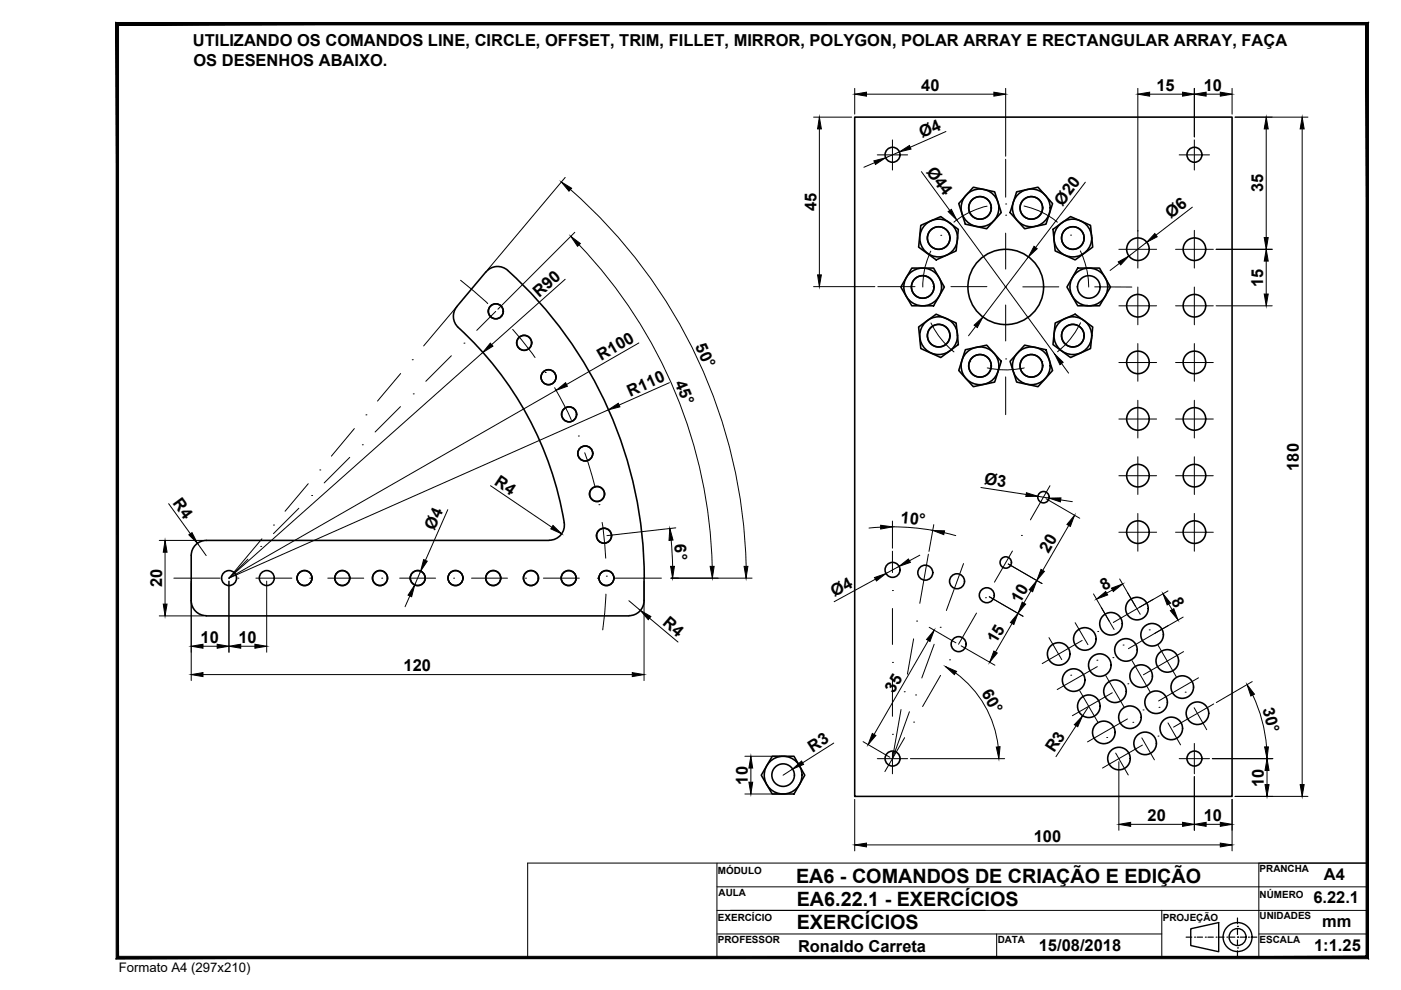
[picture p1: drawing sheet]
<svg xmlns="http://www.w3.org/2000/svg" width="297mm" height="210mm" viewBox="0 0 297 210" stroke-linecap="round" stroke-linejoin="round" font-family="sans-serif">
<!-- layer: contorno -->
<g fill="none" stroke="#000" stroke-width=".34">
<path d="M181.2 24.8h80v144.1h-80zM206.4 39.7l4.5 1 1.4 4.4-3.1 3.4-4.5-1-1.4-4.3zM103 57.6l-6.2 7.4M103.1 57.6a3.2 3.2 0 0 1 4.6-.3 88 88 0 0 1 28.9 65.3M193.3 56.8h4.6l2.3 4.1-2.3 3.9h-4.6l-2.3-3.9zM195.2 47.8l4.3-1.9 3.7 2.7-.5 4.6-4.2 1.9-3.7-2.7zM215.5 40.7l4.6-1 3.1 3.5-1.4 4.3-4.6 1-3-3.4zM223.3 48.6l3.7-2.7 4.2 1.9 .5 4.6-3.7 2.7-4.3-1.9zM228.5 56.8h4.6l2.3 4.1-2.3 3.9h-4.6l-2.3-3.9zM96.9 65a3.2 3.2 0 0 0 .3 4.4 71.6 71.6 0 0 1 22.5 41.9 3.2 3.2 0 0 1-3.2 3.2M194.8 69.3l3.7-2.7 4.2 1.9 .5 4.6-3.7 2.7-4.3-1.9zM204.7 74.2l4.5-1 3.1 3.4-1.4 4.4-4.5 1-3.1-3.4z"/>
<path d="M217.2 73.2l4.6 1 1.4 4.4-3.1 3.4-4.6-1-1.3-4.4zM223.7 68.5l4.3-1.9 3.7 2.7-.5 4.6-4.2 1.9-3.7-2.7zM116.4 114.6h-72.7a3.2 3.2 0 0 0-3.2 3.2v9.6a3.2 3.2 0 0 0 3.2 3.1M43.7 130.6h89.6M136.6 122.6v4.7a3.2 3.2 0 0 1-3.2 3.2M163.7 160.3h4.6l2.3 4.1-2.3 3.9h-4.6l-2.3-3.9z"/>
<circle cx="189.2" cy="32.8" r="1.59"/>
<circle cx="253.2" cy="32.8" r="1.59"/>
<circle cx="199" cy="50.5" r="4"/>
<circle cx="199" cy="50.5" r="2.39"/>
<circle cx="207.8" cy="44.1" r="4"/>
<circle cx="207.8" cy="44.1" r="2.39"/>
<circle cx="218.7" cy="44.1" r="4"/>
<circle cx="218.7" cy="44.1" r="2.39"/>
<circle cx="227.5" cy="50.5" r="4"/>
<circle cx="227.5" cy="50.5" r="2.39"/>
<circle cx="241.3" cy="52.8" r="2.39"/>
<circle cx="253.2" cy="52.8" r="2.39"/>
<circle cx="105.1" cy="66" r="1.59"/>
<circle cx="111.1" cy="72.7" r="1.59"/>
<circle cx="116.3" cy="80" r="1.59"/>
<circle cx="195.6" cy="60.8" r="4"/>
<circle cx="195.6" cy="60.8" r="2.39"/>
<circle cx="199" cy="71.2" r="4"/>
<circle cx="199" cy="71.2" r="2.39"/>
<circle cx="207.8" cy="77.6" r="4"/>
<circle cx="207.8" cy="77.6" r="2.39"/>
<circle cx="213.3" cy="60.8" r="8"/>
<circle cx="218.7" cy="77.6" r="4"/>
<circle cx="218.7" cy="77.6" r="2.39"/>
<circle cx="227.5" cy="71.2" r="4"/>
<circle cx="227.5" cy="71.2" r="2.39"/>
<circle cx="230.9" cy="60.8" r="4"/>
<circle cx="230.9" cy="60.8" r="2.39"/>
<circle cx="241.3" cy="76.8" r="2.39"/>
<circle cx="241.3" cy="64.8" r="2.39"/>
<circle cx="253.2" cy="64.8" r="2.39"/>
<circle cx="253.2" cy="76.8" r="2.39"/>
<circle cx="120.7" cy="87.8" r="1.59"/>
<circle cx="124.1" cy="96.1" r="1.59"/>
<circle cx="241.3" cy="88.8" r="2.39"/>
<circle cx="253.2" cy="88.8" r="2.39"/>
<circle cx="126.6" cy="104.7" r="1.59"/>
<circle cx="128.1" cy="113.6" r="1.59"/>
<circle cx="213.2" cy="119.3" r="1.21"/>
<circle cx="221.2" cy="105.4" r="1.21"/>
<circle cx="241.3" cy="100.8" r="2.39"/>
<circle cx="241.3" cy="112.8" r="2.39"/>
<circle cx="253.2" cy="100.8" r="2.39"/>
<circle cx="253.2" cy="112.8" r="2.39"/>
<circle cx="48.6" cy="122.6" r="1.59"/>
<circle cx="56.6" cy="122.6" r="1.59"/>
<circle cx="64.6" cy="122.6" r="1.59"/>
<circle cx="72.6" cy="122.6" r="1.59"/>
<circle cx="80.6" cy="122.6" r="1.59"/>
<circle cx="88.6" cy="122.6" r="1.59"/>
<circle cx="96.6" cy="122.6" r="1.59"/>
<circle cx="104.6" cy="122.6" r="1.59"/>
<circle cx="112.6" cy="122.6" r="1.59"/>
<circle cx="120.6" cy="122.6" r="1.59"/>
<circle cx="128.6" cy="122.6" r="1.59"/>
<circle cx="189.2" cy="120.8" r="1.59"/>
<circle cx="196.2" cy="121.4" r="1.59"/>
<circle cx="202.9" cy="123.2" r="1.59"/>
<circle cx="203.2" cy="136.6" r="1.59"/>
<circle cx="209.2" cy="126.2" r="1.59"/>
<circle cx="224.5" cy="138.6" r="2.39"/>
<circle cx="230" cy="135.5" r="2.39"/>
<circle cx="235.5" cy="132.3" r="2.39"/>
<circle cx="238.7" cy="137.8" r="2.39"/>
<circle cx="241.1" cy="129" r="2.39"/>
<circle cx="244.3" cy="134.6" r="2.39"/>
<circle cx="227.6" cy="144.2" r="2.39"/>
<circle cx="230.9" cy="149.7" r="2.39"/>
<circle cx="233.2" cy="141" r="2.39"/>
<circle cx="234" cy="155.3" r="2.39"/>
<circle cx="236.4" cy="146.6" r="2.39"/>
<circle cx="239.6" cy="152.1" r="2.39"/>
<circle cx="241.9" cy="143.3" r="2.39"/>
<circle cx="242.8" cy="157.6" r="2.39"/>
<circle cx="245.1" cy="148.9" r="2.39"/>
<circle cx="247.5" cy="140.1" r="2.39"/>
<circle cx="248.3" cy="154.4" r="2.39"/>
<circle cx="250.7" cy="145.7" r="2.39"/>
<circle cx="253.9" cy="151.2" r="2.39"/>
<circle cx="166" cy="164.3" r="4"/>
<circle cx="166" cy="164.3" r="2.39"/>
<circle cx="189.2" cy="160.8" r="1.59"/>
<circle cx="237.2" cy="160.8" r="2.39"/>
<circle cx="253.2" cy="160.8" r="1.59"/>
</g>
<!-- layer: centro -->
<g fill="none" stroke="#000" stroke-width=".21">
<path d="M186 32.8h6.4M189.2 29.7v6.4M213.2 33.8v8M250 32.8h6.4M253.2 29.7v6.4M97.6 59.4l5.8 5M197.3 53.2a16.5 16.5 0 0 0-1.6 7.7M199.5 49.9h.1M209.3 43.7a17 17 0 0 0-7 3.4M213.2 43.3h.1M213.2 45.6h.1M213.2 49.4v7.7"/>
<path d="M217.1 43.7a16.8 16.8 0 0 1 7.1 3.4M227 49.9h.1M229.1 53.2a18.1 18.1 0 0 1 1.7 7.7M237.2 52.9h8M241.2 48.8v8M249.2 52.9h8M253.2 48.8v8M84.9 79.2l-4.9 5.8M87.4 76.3h.1M95.7 75.4l-5.4 5.4M96.8 65l-7 8.3M98.4 72.8h.1"/>
<path d="M105.1 66l-4 4M106.1 67h.1M108.7 69.8l4.7 6M115.6 79h.1M186.1 60.8h7.9M196.1 64.8h.1M197.4 68.5a17.6 17.6 0 0 0 4.9 6.1M197.8 60.8h.1M201.6 60.8h7.6M205.6 76.7h.1M209.3 78a18.1 18.1 0 0 0 7.9 0M213 60.8h.1"/>
<path d="M213.2 60.9h.1M213.2 76.1h.1M213.2 64.7v7.6M213.2 79.9v8M216.9 60.8h7.6M220.9 76.7h.1M228.3 60.8h.1M229.1 68.4a17.7 17.7 0 0 1-4.9 6.2M230.4 64.7h.1M232.1 60.8l7.9 .1M237.2 64.8h8M237.2 76.9h8"/>
<path d="M241.2 60.9v8M241.2 72.8v8M249.2 64.8h8M249.2 76.9h8M253.2 60.9v8M253.2 72.8v8M67.8 99.6h.1M74.2 97l-5.5 5.4M75.1 90.9l-4.8 5.8M76.8 94.3h.1M77.6 88h.1M84.9 86.2l-5.4 5.4"/>
<path d="M87.6 83.5h.1M117.6 82.2l3.5 6.8M122.6 92.4h.1M124 96l2.2 7.3M237.2 88.8h8M241.2 84.9v8M241.2 96.8v8M249.2 88.8h8M253.2 84.9v8M253.2 96.8v8M55.3 115.9h.1M55.5 114.2l-7 8.4 4.1-4"/>
<path d="M58 111.3h.1M63.4 107.8l-5.4 5.3M65.3 102.6l-4.9 5.8M66.1 105.1h.1M127 107h.1M127.7 110.8l.7 7.5M189.2 116.9v4.5M196.8 117.5l-1.8 10.4M204.3 119.5l-3.7 9.9M214.7 116.8l-3.9 6.6M216.6 113.5h.1M222.6 103l-4.1 7.2"/>
<path d="M237.2 100.9h8M237.2 112.8h8M241.2 108.9v8M249.2 100.9h8M249.2 112.8h8M253.2 108.9v8M36.9 122.6h9.7M50.4 122.6h.1M54.3 122.6h7.6M65.7 122.6h.1M69.5 122.6h7.6M80.9 122.6h.1"/>
<path d="M84.7 122.6h7.7M96.2 122.6h.1M100 122.6h7.6M111.4 122.6h.1M115.2 122.6h7.6M126.6 122.6h.1M128.5 126l-.7 7.5M128.6 122.2h.1M130.5 122.6h9.7M189.2 125.2h.1M189.2 129v7.6M193.7 135.5l-1.3 7.4"/>
<path d="M194.3 131.7h.1M198.1 136.6l-2.7 7.1M199.3 133h.1M201.3 139.9h.1M207 130l-3.8 6.6M208.9 126.7h.1M222.4 135.2l2.7 4.7M228 132l2.7 4.7M229.4 135.8l-8.4 4.9M232.6 140h.1M232.7 133.9h.1M233.5 128.8l2.7 4.7"/>
<path d="M236 139.4h.1M238.1 136.8h.1M239 125.6l2.8 4.6M243.7 133.5h.1M244.5 127.1l-8.5 4.9M245.6 136.8l3.8 6.7M247.7 132.6l-8.4 4.9M250.9 138.2l-8.5 4.9M189.2 155.7h.1M189.2 140.4h.1M189.2 144.3v7.6M189.2 159.5v4.6"/>
<path d="M191 150.4l-1.8 10.5 3.6-10M191.7 146.7h.1M191.8 156.4l-4.2 7.2M193.7 153.1h.1M194.1 147.3h.1M199.4 143.2l-3.8 6.6M227 143.2h.1M228.9 146.5l3.8 6.6M232.6 141.3l-8.5 4.9M234.5 143.3l3.8 6.5M234.6 156.4h.1M235.8 146.9l-8.4 4.9"/>
<path d="M236.5 159.7l2.7 4.6M239 152.4l-8.4 4.9M239.1 145h.1M240 140.1l3.8 6.6M240.2 153.1h.1M242.1 156.4l2.7 4.7M242.2 158l-8.4 4.8M242.3 150.5h.1M245.5 156.1h.1M245.7 150h.1M247.6 153.3l2.7 4.6M251.3 146.8h.1"/>
<path d="M253.2 150.1l2.6 4.6M253.2 157.6v6.5M254.1 143.7l-8.5 4.9M257.3 149.3l-8.5 4.9M186 160.9h6.4M250 160.9h6.4"/>
</g>
<!-- layer: Cotas -->
<g fill="none" stroke="#000" stroke-width=".21">
<path d="M181.2 18.7v5.5M183.7 20h27M213.2 18.7v14.4M241.2 18.7v30.3M243.7 20h7M253.2 18.7v10.3M255.7 20h3M261.2 18.7v5.5M119.8 37.6l-16.4 19.6M172.5 24.8h8.1M173.7 27.3v31M185.4 34.5l-2.2 1"/>
<path d="M190.7 32.2l-3 1.3M195.4 36.4l6 8.2M200.6 27.9l-7.6 3.3M230.1 38.6l-10.5 13.9M261.9 24.8h15.4M268.5 27.3v23.1M276.1 27.3v139.1M119.8 59.2l-15.6 13.9M121 40.2a109.7 109.7 0 0 1 37.2 79.9M121.9 49.3l-16.3 16.3M122.8 51.9a102.5 102.5 0 0 1 28.2 68.2M202.8 46.6l20.8 28.4"/>
<path d="M218 54.5l-9.6 12.7M237.3 55.8l-1.9 1.5M243.1 51.4l-3.8 2.9M252.8 43.9l-7.7 6M257.8 52.9h11.9M268.5 55.4v6.9M102.3 74.7l-53.8 47.9M135.5 72.7l-15.4 8.8M172.5 60.8h13M206.9 69.2l-1.6 2M225.1 77.1l1.5 2M257.8 64.8h11.9"/>
<path d="M117.9 82.7l-69.4 39.9M129 86.9l-80.5 35.7M141.9 81.1l-10.6 4.8M33.8 114.6h9.3M35 117.1v11M35.8 106.8l4.6 6.4M41.9 115.2l1.8 2.6M94.9 108.1l-4.7 10.7M104 103l13 8.8M142.3 114.5l.3 5.6M143.3 111.9l-14.6 1.7M186.7 111.8l-2.5 .2"/>
<path d="M189.2 110.5v5.7M189.2 111.7l3.8 .2 4.8 .5M195 117.7l-2.2 1.2M198 111.2l-1 5.7M200.2 112.9l2.4 .7M208 103.4l9.6 1.4M213.8 119.6l7.1 4.1M220 105.2l2.4 .4M221.8 105.7l7.1 4.2M224.9 106l2.5 .4M226.6 111.4l-5.5 9.5M33.8 130.6h9.3"/>
<path d="M40.5 123.2v21.1M43 137h3M48.5 123.2v15.1M51 137h3M56.5 123.2v15.1M86.9 126.4l-1 2.2M89.2 121.1l-1.3 3M133.3 127.4l2.5 2M136.6 123.2v21.1M137.7 131l6 5.1M142.3 122.6h17.2M185.6 122.8l-8.7 4.8"/>
<path d="M190.6 120.1l-2.8 1.5M196.8 135.8l-11.5 19.9M197 133l5.7 3.3M203.8 136.9l7.1 4.1M209.7 126.5l7.2 4.2M214.6 132.2l-3.5 6M218.6 125.3l-1.5 2.6M231.8 125.9l3.4 5.8M235.9 125.1l-1.3 .7M237.4 122.8l3.3 5.8M247.6 125.3l-6 3.5M247.8 128.1l.7 1.2"/>
<path d="M250.9 130.8l-6.1 3.5M43 143h91.1M176.8 157.6l-6.6 4.1M183 157.3l5.7 3.3M202.6 142.7a22.5 22.5 0 0 1 9 15.6M228.2 153.9l-4.3 6.5M230.8 149.8l-1.3 2M265.5 144.5l-7.6 4.5M265.6 147.3a31.4 31.4 0 0 1 2.9 11M157.9 160.3h7.5M157.9 168.3h7.5M159.2 162.8v3"/>
<path d="M168 163.1l-2 1.3M181.2 169.5v10.9M183.7 179.1h75M193 160.9h20M237.2 161.5v14.6M239.7 174.8h11M253.2 164.7v11.4M255.7 174.8h3M257 160.9h12.9M261.2 169.5v10.9M261.9 168.9h15.4M268.6 163.4v3"/>
</g>
<g fill="#000" stroke="#000" stroke-width=".21">
<path d="M181.2 20l2.5-.5v.9zM210.7 19.5l2.5 .5-2.5 .4zM241.2 20l2.5-.5v.9zM250.7 19.5l2.5 .5-2.5 .4zM253.2 20l2.5-.5v.9zM258.7 19.5l2.5 .5-2.5 .4zM173.7 24.8l.4 2.5h-.8zM185.3 34.1l2.4-.6-2.1 1.4zM190.7 32.2l2.1-1.4 .4 .8zM268.5 24.8l.4 2.5h-.9zM276.1 24.8l.4 2.5h-.8zM119 38.6l2.2 1.3-.6 .6z"/>
<path d="M121 50.1l2 1.5-.5 .6zM173.3 58.3h.8l-.4 2.5zM201 44.9l.7-.5 1.1 2.2zM219.2 52.2l.7 .5-1.9 1.8zM237.1 55.5l2.2-1.2-1.7 1.9zM244.8 49.5l.5 .7-2.2 1.2zM268 50.4h.9l-.4 2.5zM268.5 52.9l.4 2.5h-.9zM104 72.8l.5 .6-2.2 1.3zM206.5 68.9l1.9-1.7-1.2 2.3zM223.6 75l1.8 1.8-.7 .5zM268 62.3h.9l-.4 2.5z"/>
<path d="M117.9 82.7l2-1.6 .4 .8zM129 86.9l2.1-1.4 .3 .8zM35 114.6l.4 2.5h-.8zM40 113.4l.7-.5 1.2 2.3zM89.8 118.6l.8 .4-1.4 2.1zM117.2 111.4l1.9 1.8-2.3-1.1zM142 112l.7 2.5-.9 .1zM186.7 111.4l2.5 .3-2.5 .5zM190.6 120.1l2-1.6 .4 .7zM197.8 112.5l2.5 .1-.2 .8zM217.6 104.5l2.4 .7-2.5 .1zM222.4 105.6h2.5l-.1 .8z"/>
<path d="M227.8 109.2l-.9 2.4-.7-.4zM34.6 128.1h.8l-.4 2.5zM40.5 137l2.5-.4v.8zM46 136.6l2.5 .4-2.5 .4zM48.5 137l2.5-.4v.8zM54 136.6l2.5 .4-2.5 .4zM87.9 124.1l-.6 2.4-.8-.3zM135.8 129.4l2.2 1.3-.6 .7zM142.2 120.1h.8l-.4 2.5zM150.6 120.1h.8l-.4 2.5zM157.8 120.1h.8l-.4 2.5zM185.4 122.5l2.4-.9-2 1.6z"/>
<path d="M198.1 133.6l-.9 2.4-.7-.4zM210.7 138l.7 .5-1.6 1.9zM215.8 130l-.8 2.4-.8-.4zM216.7 127.7l.8 .4-1.7 1.9zM219.8 123.1l-.9 2.4-.7-.5zM220.7 120.7l.7 .4-1.6 2zM232.5 127l1.9-1.6 .5 .7zM235.7 124.7l2.3-.9-2 1.6zM246.6 125.9l1.6 2-.7 .4zM248.1 129.5l.8-.4 .9 2.3zM40.5 143l2.5-.4v.9zM134.1 142.6l2.5 .4-2.5 .5z"/>
<path d="M184.9 155.5l.8 .4-1.6 2zM200.5 141.3l2.3 1.1-.5 .6zM211.2 158.4l.8-.1-.2 2.6zM229.5 151.8l-1 2.3-.7-.4zM264.4 145.1l1.6 2.1-.8 .4zM268.1 158.4h.8l-.3 2.5zM159.2 160.3l.4 2.5h-.8zM158.8 165.8h.8l-.4 2.5zM168 163.1l2-1.7 .4 .7zM181.2 179.1l2.5-.3v.8zM237.2 174.8l2.5-.4v.8zM250.7 174.4l2.5 .4-2.5 .4z"/>
<path d="M253.2 174.8l2.5-.4v.8zM258.7 174.4l2.5 .4-2.5 .4zM258.7 178.8l2.5 .3-2.5 .5zM268.6 160.9l.5 2.5h-.9zM268.2 166.4h.9l-.5 2.5zM275.7 166.4h.8l-.4 2.5z"/>
</g>
<!-- layer: Texto -->
<g fill="none" stroke="#000" stroke-width=".3">
<path d="M252.5 196.9l5.9-1.3v6.2l-5.9-1.3z"/>
<circle cx="262.4" cy="198.7" r="3.1"/>
<circle cx="262.4" cy="198.7" r="1.8"/>
</g>
<g fill="none" stroke="#000" stroke-width=".25">
<path d="M251.5 198.7h1.2M253.3 198.7h.1M253.8 198.7h1.2M255.6 198.7h.1M256.1 198.7h1.1M257.8 198.7h.1M258.4 198.7h1.1M260.1 198.7h.1M260.7 198.7h1.1M262.4 196.4h.1M262.4 198.7h.1M262.4 194.6v1.3"/>
<path d="M262.4 197v1.1M262.4 199.3v1.1M263 198.7h1.1M264.7 198.7h.1M265.2 198.7h1.3M262.4 201h.1M262.4 201.6v1.2"/>
</g>
<!-- layer: Formato -->
<path d="M111.9 183h178v20h-178zM152 183v20M152 193h137.9M152 198h94.3M152 188h137.9M211.3 198v5M246.3 193v10M266.9 198h23M289.9 183h-23v20" fill="none" stroke="#000" stroke-width=".21"/>
<path d="M289.6 5.3v197.5l.5 .5zM290.1 4.8v198.5l-.5-198zM25.1 5.3h264.5l.5-.5zM24.6 4.8h265.5l-265 .5zM24.6 4.8l.5 198v-197.5zM24.6 4.8l.5 198-.5 .5zM25.1 202.8l-.5 .5 265-.5zM24.6 203.3l265-.5 .5 .5z" fill="#000" stroke="#000" stroke-width=".21"/>
<g font-size="4.2">
<text x="168.8" y="187.3">EA6 - COMANDOS DE CRIAÇÃO E EDIÇÃO</text>
<text x="168.9" y="192">EA6.22.1 - EXERCÍCIOS</text>
<text x="168.9" y="197">EXERCÍCIOS</text>
</g>
<g font-size="3.5">
<text x="40.9" y="9.8">UTILIZANDO OS COMANDOS LINE, CIRCLE, OFFSET, TRIM, FILLET, MIRROR, POLYGON, POLAR ARRAY E RECTANGULAR ARRAY, FAÇA</text>
<text x="41" y="14">OS DESENHOS ABAIXO.</text>
<text x="195.3" y="19.3">40</text>
<text x="245.2" y="19.3">15</text>
<text x="255.2" y="19.3">10</text>
<text x="195.5" y="29.3" transform="rotate(-24 195.5 29.3)">Ø4</text>
<text x="196.3" y="36.4" transform="rotate(54 196.3 36.4)">Ø44</text>
<text x="267.8" y="40.8" transform="rotate(-90 267.8 40.8)">35</text>
<text x="173.1" y="44.7" transform="rotate(-90 173.1 44.7)">45</text>
<text x="225.2" y="43.8" transform="rotate(-53 225.2 43.8)">Ø20</text>
<text x="248.2" y="46.5" transform="rotate(-38 248.2 46.5)">Ø6</text>
<text x="114.3" y="63.2" transform="rotate(-41 114.3 63.2)">R90</text>
<text x="267.8" y="60.9" transform="rotate(-90 267.8 60.9)">15</text>
<text x="127.5" y="76.5" transform="rotate(-30 127.5 76.5)">R100</text>
<text x="147.3" y="73.4" transform="rotate(65 147.3 73.4)">50°</text>
<text x="143" y="81.2" transform="rotate(68 143 81.2)">45°</text>
<text x="133.6" y="84.1" transform="rotate(-24 133.6 84.1)">R110</text>
<text x="275.4" y="99.8" transform="rotate(-90 275.4 99.8)">180</text>
<text x="36.5" y="106.7" transform="rotate(54 36.5 106.7)">R4</text>
<text x="104.6" y="102.7" transform="rotate(34 104.6 102.7)">R4</text>
<text x="208.6" y="102.7" transform="rotate(8 208.6 102.7)">Ø3</text>
<text x="92.1" y="112.6" transform="rotate(-66 92.1 112.6)">Ø4</text>
<text x="190.9" y="111" transform="rotate(5 190.9 111)">10°</text>
<text x="143" y="115.4" transform="rotate(87 143 115.4)">6°</text>
<text x="222.3" y="117.5" transform="rotate(-60 222.3 117.5)">20</text>
<text x="34.4" y="124.5" transform="rotate(-90 34.4 124.5)">20</text>
<text x="234.1" y="125.3" transform="rotate(-30 234.1 125.3)">8</text>
<text x="176.9" y="126.6" transform="rotate(-28 176.9 126.6)">Ø4</text>
<text x="216.3" y="128" transform="rotate(-60 216.3 128)">10</text>
<text x="248.3" y="127.5" transform="rotate(61 248.3 127.5)">8</text>
<text x="42.5" y="136.3">10</text>
<text x="50.5" y="136.3">10</text>
<text x="140.3" y="132.4" transform="rotate(40 140.3 132.4)">R4</text>
<text x="211.2" y="136.6" transform="rotate(-60 211.2 136.6)">15</text>
<text x="85.6" y="142.4">120</text>
<text x="189.5" y="147.1" transform="rotate(-60 189.5 147.1)">35</text>
<text x="208" y="147" transform="rotate(60 208 147)">60°</text>
<text x="267.7" y="150.4" transform="rotate(76 267.7 150.4)">30°</text>
<text x="172.2" y="159.6" transform="rotate(-33 172.2 159.6)">R3</text>
<text x="223.5" y="159.8" transform="rotate(-57 223.5 159.8)">R3</text>
<text x="158.5" y="166.4" transform="rotate(-90 158.5 166.4)">10</text>
<text x="268" y="166.9" transform="rotate(-90 268 166.9)">10</text>
<text x="219.2" y="178.5">100</text>
<text x="243.3" y="174.1">20</text>
<text x="255.2" y="174.1">10</text>
<text x="278.5" y="191.5">6.22.1</text>
<text x="280.7" y="186.6">A4</text>
<text x="280.3" y="196.6">mm</text>
<text x="169.2" y="201.8">Ronaldo Carreta</text>
<text x="220.2" y="201.7">15/08/2018</text>
<text x="278.6" y="201.6">1:1.25</text>
</g>
<text font-size="2.8" x="25.2" y="206.2">Formato A4 (297x210)</text>
<g font-size="2.1">
<text x="152.2" y="185.3">MÓDULO</text>
<text x="267.1" y="184.9">PRANCHA</text>
<text x="152.3" y="189.9">AULA</text>
<text x="267.1" y="190.3">NÚMERO</text>
<text x="152.2" y="195.3">EXERCÍCIO</text>
<text x="246.5" y="195.3">PROJEÇÃO</text>
<text x="267.1" y="194.9">UNIDADES</text>
<text x="152.2" y="199.9">PROFESSOR</text>
<text x="211.5" y="199.9">DATA</text>
<text x="267.1" y="199.9">ESCALA</text>
</g>
</svg>
